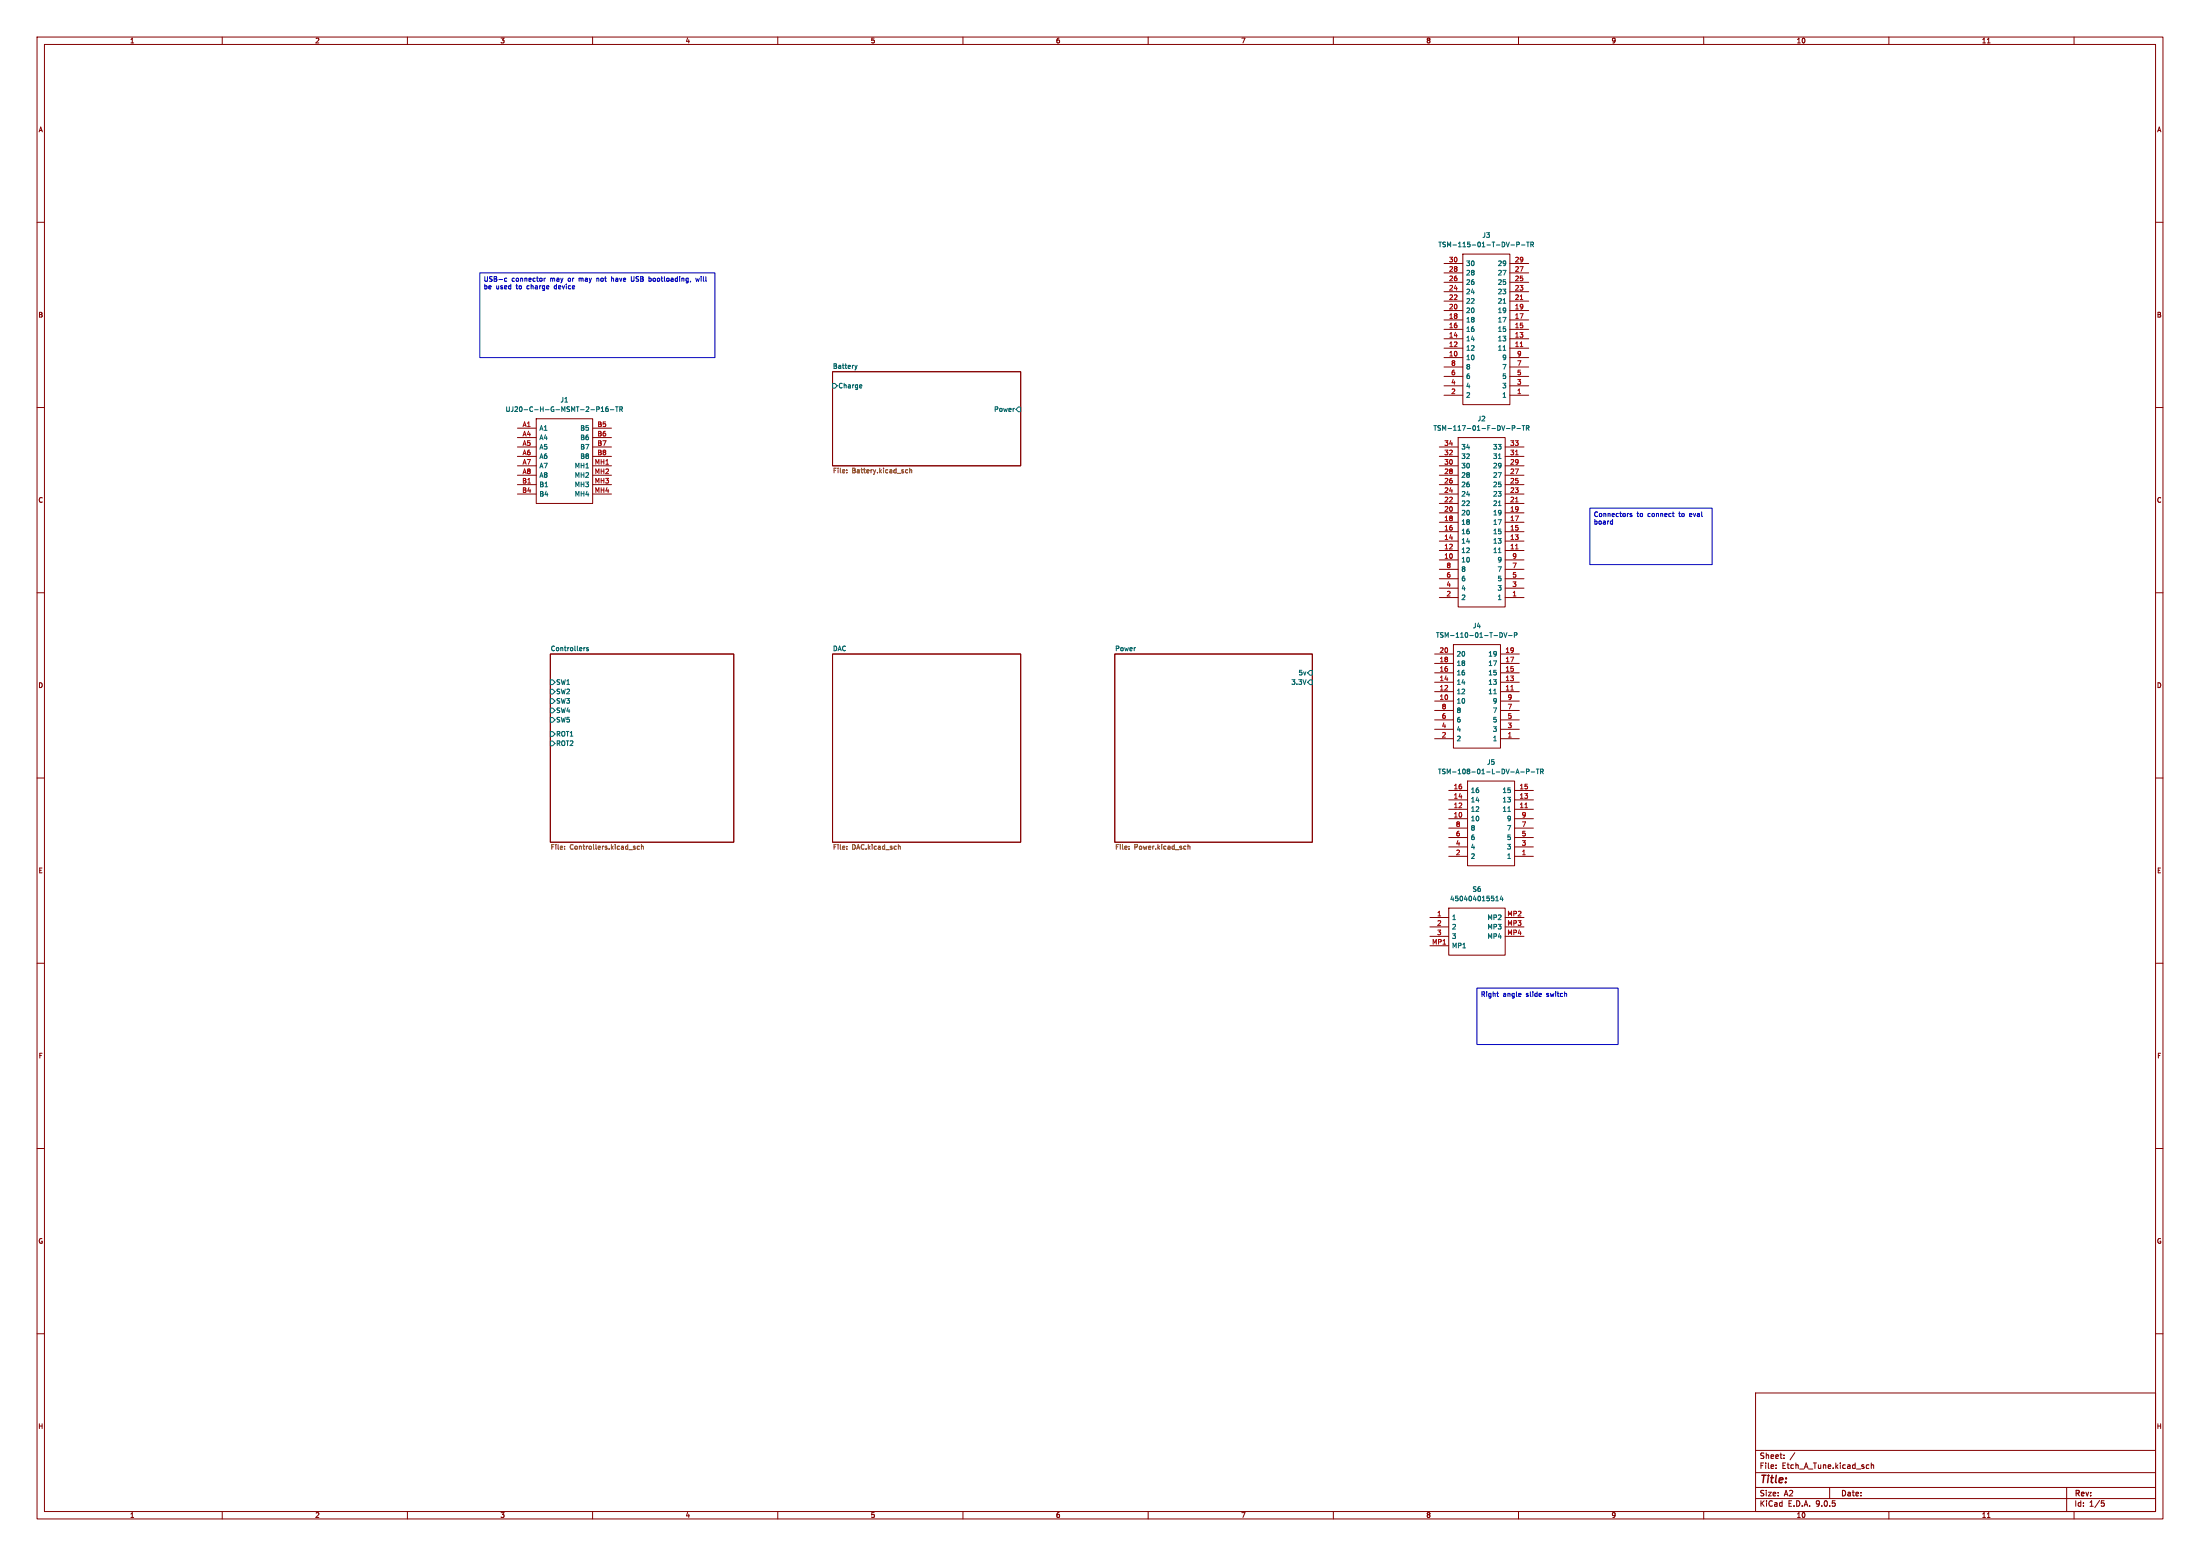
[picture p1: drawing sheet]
<svg xmlns="http://www.w3.org/2000/svg" width="594mm" height="420mm" viewBox="0 0 594 420" stroke-linecap="round" stroke-linejoin="round" font-family="sans-serif">
<g fill="none" stroke="#840000" stroke-width=".27">
<path d="M10 10h574v400h-574zM12 12h570v396h-570zM60 10v2M110 10v2M160 10v2M210 10v2M260 10v2M310 10v2M360 10v2M410 10v2M460 10v2M510 10v2"/>
<path d="M536.6 11.6h.7M560 10v2M10 60h2M389.9 71.1h5.1M389.9 73.7h5.1M389.9 76.2h5.1M389.9 78.7h5.1M395 68.6h12.7v40.6h-12.7zM407.7 71.1h5M407.7 73.7h5M407.7 76.2h5M407.7 78.7h5"/>
<path d="M582 60h2M389.9 81.3h5.1M389.9 83.8h5.1M389.9 86.4h5.1M389.9 88.9h5.1M389.9 91.4h5.1M389.9 94h5.1M389.9 96.5h5.1M389.9 99.1h5.1M407.7 81.3h5M407.7 83.8h5M407.7 86.4h5"/>
<path d="M407.7 88.9h5M407.7 91.4h5M407.7 94h5M407.7 96.5h5M407.7 99.1h5M10 110h2M139.7 115.6h5.1M139.7 118.1h5.1M144.8 113h15.2v22.9h-15.2zM160 115.6h5.1M160 118.1h5.1M224.8 100.3h50.8v25.4h-50.8z"/>
<path d="M389.9 101.6h5.1M389.9 104.1h5.1M389.9 106.7h5.1M393.7 118.1h12.7v45.7h-12.7zM407.7 101.6h5M407.7 104.1h5M407.7 106.7h5M582 110h2M139.7 120.7h5.1M139.7 123.2h5.1M139.7 125.7h5.1M139.7 128.3h5.1"/>
<path d="M139.7 130.8h5.1M139.7 133.4h5.1M160 120.7h5.1M160 123.2h5.1M160 125.7h5.1M160 128.3h5.1M160 130.8h5.1M160 133.4h5.1M388.6 120.7h5.1M388.6 123.2h5.1M388.6 125.7h5.1M388.6 128.3h5.1"/>
<path d="M388.6 130.8h5.1M388.6 133.4h5.1M388.6 135.9h5.1M388.6 138.4h5.1M406.4 120.7h5.1M406.4 123.2h5.1M406.4 125.7h5.1M406.4 128.3h5.1M406.4 130.8h5.1M406.4 133.4h5.1M406.4 135.9h5.1M406.4 138.4h5.1"/>
<path d="M388.6 141h5.1M388.6 143.5h5.1M388.6 146.1h5.1M388.6 148.6h5.1M388.6 151.1h5.1M388.6 153.7h5.1M388.6 156.2h5.1M388.6 158.8h5.1M406.4 141h5.1M406.4 143.5h5.1M406.4 146.1h5.1M406.4 148.6h5.1"/>
<path d="M406.4 151.1h5.1M406.4 153.7h5.1M406.4 156.2h5.1M406.4 158.8h5.1M10 160h2M148.6 176.5h49.5v50.8h-49.5zM224.8 176.5h50.8v50.8h-50.8zM301 176.5h53.3v50.8h-53.3zM387.3 176.5h5.1M387.3 179.1h5.1M388.6 161.3h5.1M392.4 174h12.7v27.9h-12.7z"/>
<path d="M405.1 176.5h5.1M405.1 179.1h5.1M406.4 161.3h5.1M582 160h2M387.3 181.6h5.1M387.3 184.2h5.1M387.3 186.7h5.1M387.3 189.2h5.1M387.3 191.8h5.1M387.3 194.3h5.1M387.3 196.9h5.1M387.3 199.4h5.1"/>
<path d="M405.1 181.6h5.1M405.1 184.2h5.1M405.1 186.7h5.1M405.1 189.2h5.1M405.1 191.8h5.1M405.1 194.3h5.1M405.1 196.9h5.1M405.1 199.4h5.1M10 210h2M391.2 213.4h5M391.2 215.9h5M391.2 218.4h5"/>
<path d="M396.2 210.8h12.7v22.9h-12.7zM408.9 213.4h5.1M408.9 215.9h5.1M408.9 218.4h5.1M582 210h2M391.2 221h5M391.2 223.5h5M391.2 226.1h5M391.2 228.6h5M391.2 231.1h5M408.9 221h5.1M408.9 223.5h5.1"/>
<path d="M408.9 226.1h5.1M408.9 228.6h5.1M408.9 231.1h5.1M386.1 247.7h5.1M386.1 250.2h5.1M386.1 252.7h5.1M386.1 255.3h5.1M391.2 245.1h15.2v12.7h-15.2zM406.4 247.7h5.1M406.4 250.2h5.1M406.4 252.7h5.1M10 260h2"/>
<path d="M582 260h2M10 310h2M582 310h2M10 360h2M474 376h108v32h-108zM582 360h2M474 397.5h108M474 391.5h108M479.5 396.2v.2M479.5 395.4v.2M481.7 393.5v.2M481.7 392.7v.2"/>
<path d="M484.6 392.1l-1.3 1.9M504.2 395.4h.4M504.6 396.3l-.4 .1M505.2 395.5l.6-.1 .1 1M505.2 394.9v1.5M60 408v2M110 408v2M160 408v2M210 408v2M260 408v2M310 408v2M360 408v2"/>
<path d="M410 408v2M460 408v2M474 404.5h108M474 401.5h108M494 401.5v3M510 408v2M536.6 409.6h.7M558 401.5v6.5M560 408v2M567.4 405.1h.7M567.5 405.6h.4l.3 .3-.2 .6-.5 .1"/>
</g>
<g fill="none" stroke="#006464" stroke-width=".27">
<path d="M407.9 66.1h1M409.5 66h.6l.1-.5-.7-.2v1.3M410.8 66.1h1M412.2 65.3h.7M412.5 65.3v1.3M413.3 66h.6l.1-.5-.7-.2v1.3M413.6 66l.5 .6M230.8 98.6l.3 .9M231.1 99.5l-.2 .3M231.4 98.6l-.3 .9M405.8 81.9h.8M405.8 94.6h.8"/>
<path d="M161.1 110.5l.6-.1 .1-.5-.7-.1v1.3M162.3 111.1h.7M162.3 110.2l.4-.4v1.3M164.1 109.8l-.5 .3-.1 .7 .3 .3 .4-.2-.1-.6h-.3l-.3 .2M164.8 110.6h1M166.2 109.8h.7M166.6 109.8v1.3M167.3 110.5l.6-.1 .1-.5-.7-.1v1.3M167.6 110.5l.5 .6M224.8 103.5h.6l.7 .6-.7 .7h-.6zM232.5 103.9l.2 .3-.6 .1M232.6 104.7h-.1"/>
<path d="M275 109.9h.6v1.2h-.6l-.7-.6zM406.7 115.7h1M408.3 115.5h.6l.1-.5-.7-.1v1.2M409.6 115.7h.9M411 114.9h.7M411.3 114.9v1.2M412.1 115.5h.6l.1-.5-.7-.1v1.2M412.4 115.5l.4 .6M404.6 123.8h.7M404.6 136.5h.7M404.6 149.2h.7M158 174.8l-.4 .3"/>
<path d="M158.8 174.9l-.4 .1 .4 .3v.3h-.4M404.9 170.8a.64 .64 0 0 1 .8 .6 .64 .64 0 0 1-.8 .6zM406 170.8l.5 1.2 .4-1.2M407.3 171.5h1M408.9 171.4h.6v-.5l-.6-.1v1.2M148.6 188.6h.6l.7 .6-.7 .7h-.6zM148.6 191.1h.6l.7 .7-.7 .6h-.6zM148.6 193.7h.6l.7 .6-.7 .6h-.6zM148.6 197.5h.6l.7 .6-.7 .7h-.6zM148.6 186.1h.6l.7 .6-.7 .6h-.6zM148.6 183.5h.6l.7 .7-.7 .6h-.6zM353.7 181h.6v1.2h-.6l-.6-.6z"/>
<path d="M353.7 183.5h.6v1.3h-.6l-.6-.6zM403.3 187.3h.7M148.6 200h.6l.7 .7-.7 .6h-.6zM407.1 219h.7M409.3 208.9l.4-1.3 .4 1.3M409.4 208.5h.6M410.6 208.4h.9M412.1 208.3l.6-.1 .1-.5-.7-.1v1.3M413.4 208.4h1M414.8 207.6h.7M415.2 207.6v1.3M416 208.3l.6-.1v-.5l-.6-.1v1.3"/>
<path d="M416.3 208.3l.4 .6M403.9 243.1h.7M403.9 242.2l.3-.3v1.2M405.4 241.8l-.3 .9h.8M405.7 242.3v.8"/>
</g>
<g fill="none" stroke="#725600" stroke-width=".27">
<path d="M228.6 126.9v.1M228.6 127.5v.1M245.1 126.9l-.4-.1-.2 .2 .1 .6h.5M245.6 126.9h.5l.1 .7M245.6 126.4v1.2M152.4 229.1v.1M152.4 228.5v.1M171.2 228.4l.3 .1M171.2 228.8l.3 .3-.4 .1M172.6 228.5l-.3-.1-.3 .2 .2 .6h.4M173.2 228.5h.5v.7M173.2 228v1.2"/>
<path d="M228.6 229.1v.1M228.6 228.5v.1M242.5 228.5h.5l.1 .7M304.8 229.1v.1M304.8 228.5v.1M320.1 228.4l.1 .1M320.2 229.2h-.1M320.7 228v1.2M320.7 228.5h.5l.1 .7"/>
</g>
<path d="M410.5 80.9h.7M410.5 93.6h.7M409.2 122.8h.7M409.2 135.5h.7M409.2 148.2h.7M407.9 186.3h.7M411.7 218h.7" fill="none" stroke="#a90000" stroke-width=".27"/>
<g fill="none" stroke="#0000c2" stroke-width=".27">
<path d="M129.5 73.7h63.5v22.8h-63.5zM136.8 75.1h-.3l-.3 .2 .1 .6h.5M146.9 75.1v.8M147.3 75.1l-.4 .2M161.1 75.1v.8M161.3 75.1l-.2 .1M165.1 74.7v1.2M165.5 75.1l-.4 .1M170.4 74.7l.1 1.1 .6 .1M175.6 75.1l.2 .2-.2 .6M187.9 75.1l.2 .8 .2-.6 .3 .6 .2-.8M429.3 137.2h33v15.2h-33z"/>
<path d="M440.6 138.6l-.5 .2 .5 .3v.3h-.5M451.5 138.6h.5M451.8 139.4h.2M435 140.6l.4 .1M435.4 140.2v1.3M435.4 141.4l-.4 .1M398.8 266.7h38.1v15.2h-38.1zM404.1 268.1h.5M404.4 268.9l.2 .1"/>
</g>
<text font-size="2.8" fill="#840000" x="475" y="400.9">Title:</text>
<g font-size="2.1" fill="#840000">
<text x="475" y="394">Sheet:</text>
<text x="475" y="396.7">File:</text>
<text x="481.1" y="396.7">Etch_A_Tune.kicad_sch</text>
<text x="475" y="406.9">KiCad</text>
<text x="475" y="404.1">Size:</text>
<text x="481.7" y="404.1">A2</text>
<text x="482.7" y="406.9">E.D.A.</text>
<text x="490.3" y="406.9">9.0.5</text>
<text x="497" y="404.1">Date:</text>
<text x="560" y="404.3">Rev:</text>
<text x="560" y="406.9">Id:</text>
<text x="564.1" y="406.9">1/5</text>
</g>
<g font-size="1.8" fill="#840000">
<text x="35" y="11.9">1</text>
<text x="85" y="11.9">2</text>
<text x="135" y="11.9">3</text>
<text x="185" y="11.9">4</text>
<text x="235" y="11.9">5</text>
<text x="285" y="11.9">6</text>
<text x="335" y="11.9">7</text>
<text x="385" y="11.9">8</text>
<text x="435" y="11.9">9</text>
<text x="485" y="11.9">10</text>
<text x="535" y="11.9">11</text>
<text x="10.3" y="35.9">A</text>
<text x="582.3" y="35.9">A</text>
<text x="10.3" y="85.9">B</text>
<text x="582.3" y="85.9">B</text>
<text x="10.3" y="135.9">C</text>
<text x="582.3" y="135.9">C</text>
<text x="10.3" y="185.9">D</text>
<text x="582.3" y="185.9">D</text>
<text x="10.3" y="235.9">E</text>
<text x="582.3" y="235.9">E</text>
<text x="10.3" y="285.9">F</text>
<text x="582.3" y="285.9">F</text>
<text x="10.3" y="335.9">G</text>
<text x="582.3" y="335.9">G</text>
<text x="10.2" y="385.9">H</text>
<text x="582.2" y="385.9">H</text>
<text x="35" y="409.9">1</text>
<text x="85" y="409.9">2</text>
<text x="135" y="409.9">3</text>
<text x="185" y="409.9">4</text>
<text x="235" y="409.9">5</text>
<text x="285" y="409.9">6</text>
<text x="335" y="409.9">7</text>
<text x="385" y="409.9">8</text>
<text x="435" y="409.9">9</text>
<text x="485" y="409.9">10</text>
<text x="535" y="409.9">11</text>
</g>
<g font-size="1.8" fill="#006464">
<text x="400.1" y="64.4">J3</text>
<text x="388.2" y="66.9">TSM-115-01-T-DV-P-TR</text>
<text x="395.7" y="72">30</text>
<text x="404.3" y="72">29</text>
<text x="395.7" y="74.5">28</text>
<text x="395.7" y="77.1">26</text>
<text x="404.3" y="74.5">27</text>
<text x="404.3" y="77.1">25</text>
<text x="395.7" y="79.6">24</text>
<text x="395.7" y="82.1">22</text>
<text x="404.3" y="79.6">23</text>
<text x="404.3" y="82.1">21</text>
<text x="395.7" y="84.7">20</text>
<text x="395.7" y="87.2">18</text>
<text x="395.7" y="89.8">16</text>
<text x="404.3" y="84.7">19</text>
<text x="404.3" y="87.2">17</text>
<text x="404.3" y="89.8">15</text>
<text x="395.7" y="92.3">14</text>
<text x="395.7" y="94.8">12</text>
<text x="404.3" y="92.3">13</text>
<text x="404.3" y="94.8">11</text>
<text x="224.8" y="99.6">Battery</text>
<text x="395.7" y="97.4">10</text>
<text x="395.7" y="99.9">8</text>
<text x="405.5" y="97.4">9</text>
<text x="405.5" y="99.9">7</text>
<text x="226.3" y="105">Charge</text>
<text x="395.7" y="102.5">6</text>
<text x="395.7" y="105">4</text>
<text x="395.7" y="107.5">2</text>
<text x="405.5" y="102.5">5</text>
<text x="405.5" y="105">3</text>
<text x="405.5" y="107.5">1</text>
<text x="136.4" y="111.4">UJ20-C-H-G-MSMT-2-P16-TR</text>
<text x="151.2" y="108.8">J1</text>
<text x="268.3" y="111.4">Power</text>
<text x="398.9" y="113.9">J2</text>
<text x="145.5" y="116.4">A1</text>
<text x="145.5" y="119">A4</text>
<text x="156.6" y="116.4">B5</text>
<text x="156.6" y="119">B6</text>
<text x="386.9" y="116.4">TSM-117-01-F-DV-P-TR</text>
<text x="145.5" y="121.5">A5</text>
<text x="145.5" y="124.1">A6</text>
<text x="156.6" y="121.5">B7</text>
<text x="156.6" y="124.1">B8</text>
<text x="394.5" y="121.5">34</text>
<text x="394.5" y="124.1">32</text>
<text x="403" y="121.5">33</text>
<text x="403" y="124.1">31</text>
<text x="145.5" y="126.6">A7</text>
<text x="145.5" y="129.1">A8</text>
<text x="145.5" y="131.7">B1</text>
<text x="155.1" y="126.6">MH1</text>
<text x="155.1" y="129.1">MH2</text>
<text x="155.1" y="131.7">MH3</text>
<text x="394.5" y="126.6">30</text>
<text x="394.5" y="129.1">28</text>
<text x="394.5" y="131.7">26</text>
<text x="403" y="126.6">29</text>
<text x="403" y="129.1">27</text>
<text x="403" y="131.7">25</text>
<text x="145.5" y="134.2">B4</text>
<text x="155.1" y="134.2">MH4</text>
<text x="394.5" y="134.2">24</text>
<text x="394.5" y="136.8">22</text>
<text x="403" y="134.2">23</text>
<text x="403" y="136.8">21</text>
<text x="394.5" y="139.3">20</text>
<text x="394.5" y="141.8">18</text>
<text x="403" y="139.3">19</text>
<text x="403" y="141.8">17</text>
<text x="394.5" y="144.4">16</text>
<text x="394.5" y="146.9">14</text>
<text x="394.5" y="149.5">12</text>
<text x="403" y="144.4">15</text>
<text x="403" y="146.9">13</text>
<text x="403" y="149.5">11</text>
<text x="394.5" y="152">10</text>
<text x="394.5" y="154.5">8</text>
<text x="404.2" y="152">9</text>
<text x="404.2" y="154.5">7</text>
<text x="394.5" y="157.1">6</text>
<text x="394.5" y="159.6">4</text>
<text x="404.2" y="157.1">5</text>
<text x="404.2" y="159.6">3</text>
<text x="394.5" y="162.2">2</text>
<text x="404.2" y="162.2">1</text>
<text x="387.6" y="172.3">TSM-110-01-T-DV-P</text>
<text x="397.6" y="169.8">J4</text>
<text x="148.6" y="175.8">Controllers</text>
<text x="224.8" y="175.8">DAC</text>
<text x="301" y="175.8">Power</text>
<text x="393.2" y="177.4">20</text>
<text x="393.2" y="179.9">18</text>
<text x="401.7" y="177.4">19</text>
<text x="401.7" y="179.9">17</text>
<text x="150.1" y="185">SW1</text>
<text x="348.6" y="185">3.3V</text>
<text x="350.5" y="182.5">5v</text>
<text x="393.2" y="182.5">16</text>
<text x="393.2" y="185">14</text>
<text x="401.7" y="182.5">15</text>
<text x="401.7" y="185">13</text>
<text x="150.1" y="190.1">SW3</text>
<text x="150.1" y="187.6">SW2</text>
<text x="393.2" y="187.6">12</text>
<text x="393.2" y="190.1">10</text>
<text x="401.7" y="187.6">11</text>
<text x="403" y="190.1">9</text>
<text x="150.1" y="192.6">SW4</text>
<text x="150.1" y="195.2">SW5</text>
<text x="393.2" y="192.6">8</text>
<text x="393.2" y="195.2">6</text>
<text x="393.2" y="197.7">4</text>
<text x="403" y="192.6">7</text>
<text x="403" y="195.2">5</text>
<text x="403" y="197.7">3</text>
<text x="150.1" y="201.5">ROT2</text>
<text x="150.1" y="199">ROT1</text>
<text x="393.2" y="200.3">2</text>
<text x="403" y="200.3">1</text>
<text x="388.2" y="209.1">TSM-108-01-L-DV-A-P-TR</text>
<text x="401.4" y="206.6">J5</text>
<text x="397" y="214.2">16</text>
<text x="405.6" y="214.2">15</text>
<text x="397" y="216.8">14</text>
<text x="397" y="219.3">12</text>
<text x="397" y="221.8">10</text>
<text x="405.6" y="216.8">13</text>
<text x="405.6" y="219.3">11</text>
<text x="406.8" y="221.8">9</text>
<text x="397" y="224.4">8</text>
<text x="397" y="226.9">6</text>
<text x="406.8" y="224.4">7</text>
<text x="406.8" y="226.9">5</text>
<text x="397" y="229.5">4</text>
<text x="397" y="232">2</text>
<text x="406.8" y="229.5">3</text>
<text x="406.8" y="232">1</text>
<text x="391.4" y="243.4">450404015514</text>
<text x="397.5" y="240.9">S6</text>
<text x="391.9" y="248.5">1</text>
<text x="391.9" y="251.1">2</text>
<text x="401.5" y="248.5">MP2</text>
<text x="401.5" y="251.1">MP3</text>
<text x="391.9" y="253.6">3</text>
<text x="391.9" y="256.1">MP1</text>
<text x="401.5" y="253.6">MP4</text>
</g>
<g font-size="1.8" fill="#a90000">
<text x="391.1" y="70.9">30</text>
<text x="408.9" y="70.9">29</text>
<text x="391.1" y="73.4">28</text>
<text x="391.1" y="75.9">26</text>
<text x="408.9" y="73.4">27</text>
<text x="408.9" y="75.9">25</text>
<text x="391.1" y="78.5">24</text>
<text x="391.1" y="81">22</text>
<text x="391.1" y="83.6">20</text>
<text x="408.9" y="78.5">23</text>
<text x="408.9" y="81">21</text>
<text x="408.9" y="83.6">19</text>
<text x="391.1" y="86.1">18</text>
<text x="391.1" y="88.6">16</text>
<text x="408.9" y="86.1">17</text>
<text x="408.9" y="88.6">15</text>
<text x="391.1" y="91.2">14</text>
<text x="391.1" y="93.7">12</text>
<text x="408.9" y="91.2">13</text>
<text x="408.9" y="93.7">11</text>
<text x="391.1" y="96.3">10</text>
<text x="391.7" y="98.8">8</text>
<text x="391.7" y="101.3">6</text>
<text x="409.5" y="96.3">9</text>
<text x="409.5" y="98.8">7</text>
<text x="409.5" y="101.3">5</text>
<text x="391.7" y="103.9">4</text>
<text x="391.7" y="106.4">2</text>
<text x="409.5" y="103.9">3</text>
<text x="409.5" y="106.4">1</text>
<text x="141" y="115.3">A1</text>
<text x="141" y="117.9">A4</text>
<text x="161.2" y="115.3">B5</text>
<text x="161.2" y="117.9">B6</text>
<text x="141" y="120.4">A5</text>
<text x="141" y="122.9">A6</text>
<text x="141" y="125.5">A7</text>
<text x="160.5" y="125.5">MH1</text>
<text x="161.2" y="120.4">B7</text>
<text x="161.2" y="122.9">B8</text>
<text x="389.8" y="120.4">34</text>
<text x="389.8" y="122.9">32</text>
<text x="389.8" y="125.5">30</text>
<text x="407.6" y="120.4">33</text>
<text x="407.6" y="122.9">31</text>
<text x="407.6" y="125.5">29</text>
<text x="140.9" y="130.6">B1</text>
<text x="141" y="128">A8</text>
<text x="160.5" y="128">MH2</text>
<text x="160.5" y="130.6">MH3</text>
<text x="389.8" y="128">28</text>
<text x="389.8" y="130.6">26</text>
<text x="407.6" y="128">27</text>
<text x="407.6" y="130.6">25</text>
<text x="140.9" y="133.1">B4</text>
<text x="160.5" y="133.1">MH4</text>
<text x="389.8" y="133.1">24</text>
<text x="389.8" y="135.6">22</text>
<text x="407.6" y="133.1">23</text>
<text x="407.6" y="135.6">21</text>
<text x="389.8" y="138.2">20</text>
<text x="389.8" y="140.7">18</text>
<text x="389.8" y="143.3">16</text>
<text x="407.6" y="138.2">19</text>
<text x="407.6" y="140.7">17</text>
<text x="407.6" y="143.3">15</text>
<text x="389.8" y="145.8">14</text>
<text x="389.8" y="148.3">12</text>
<text x="407.6" y="145.8">13</text>
<text x="407.6" y="148.3">11</text>
<text x="389.8" y="150.9">10</text>
<text x="390.5" y="153.4">8</text>
<text x="390.5" y="156">6</text>
<text x="408.2" y="150.9">9</text>
<text x="408.2" y="153.4">7</text>
<text x="408.2" y="156">5</text>
<text x="390.5" y="158.5">4</text>
<text x="390.5" y="161">2</text>
<text x="408.2" y="158.5">3</text>
<text x="408.2" y="161">1</text>
<text x="388.6" y="176.3">20</text>
<text x="388.6" y="178.8">18</text>
<text x="406.4" y="176.3">19</text>
<text x="406.4" y="178.8">17</text>
<text x="388.6" y="181.4">16</text>
<text x="388.6" y="183.9">14</text>
<text x="406.4" y="181.4">15</text>
<text x="406.4" y="183.9">13</text>
<text x="388.6" y="186.4">12</text>
<text x="388.6" y="189">10</text>
<text x="389.2" y="191.5">8</text>
<text x="406.4" y="186.4">11</text>
<text x="407" y="189">9</text>
<text x="407" y="191.5">7</text>
<text x="389.2" y="194.1">6</text>
<text x="389.2" y="196.6">4</text>
<text x="407" y="194.1">5</text>
<text x="407" y="196.6">3</text>
<text x="389.2" y="199.1">2</text>
<text x="407" y="199.1">1</text>
<text x="392.4" y="213.1">16</text>
<text x="392.4" y="215.6">14</text>
<text x="410.2" y="213.1">15</text>
<text x="410.2" y="215.6">13</text>
<text x="392.4" y="218.2">12</text>
<text x="392.4" y="220.7">10</text>
<text x="410.2" y="218.2">11</text>
<text x="410.8" y="220.7">9</text>
<text x="393" y="223.3">8</text>
<text x="393" y="225.8">6</text>
<text x="410.8" y="223.3">7</text>
<text x="410.8" y="225.8">5</text>
<text x="393" y="228.3">4</text>
<text x="393" y="230.9">2</text>
<text x="410.8" y="228.3">3</text>
<text x="410.8" y="230.9">1</text>
<text x="387.9" y="247.4">1</text>
<text x="387.9" y="249.9">2</text>
<text x="406.9" y="247.4">MP2</text>
<text x="406.9" y="249.9">MP3</text>
<text x="386.6" y="255">MP1</text>
<text x="387.9" y="252.5">3</text>
<text x="406.9" y="252.5">MP4</text>
</g>
<g font-size="1.8" fill="#0000c2">
<text x="130.5" y="76.3">USB-c</text>
<text x="138.1" y="76.3">connector</text>
<text x="148.7" y="76.3">may</text>
<text x="153.7" y="76.3">or</text>
<text x="156.8" y="76.3">may</text>
<text x="161.7" y="76.3">not</text>
<text x="165.9" y="76.3">have</text>
<text x="171.5" y="76.3">USB</text>
<text x="176.4" y="76.3">bootloading,</text>
<text x="189.4" y="76.3">will</text>
<text x="130.5" y="78.4">be</text>
<text x="133.9" y="78.4">used</text>
<text x="139.5" y="78.4">to</text>
<text x="142.5" y="78.4">charge</text>
<text x="150.1" y="78.4">device</text>
<text x="430.2" y="139.8">Connectors</text>
<text x="430.2" y="141.9">board</text>
<text x="442" y="139.8">to</text>
<text x="445" y="139.8">connect</text>
<text x="453.6" y="139.8">to</text>
<text x="456.7" y="139.8">eval</text>
<text x="399.7" y="269.4">Right</text>
<text x="405.8" y="269.4">angle</text>
<text x="412.2" y="269.4">slide</text>
<text x="417.9" y="269.4">switch</text>
</g>
<g font-size="1.8" fill="#725600">
<text x="224.8" y="128">File:</text>
<text x="230" y="128">Battery.kicad_sch</text>
<text x="148.6" y="229.6">File:</text>
<text x="153.8" y="229.6">Controllers.kicad_sch</text>
<text x="224.8" y="229.6">File:</text>
<text x="230" y="229.6">DAC.kicad_sch</text>
<text x="301" y="229.6">File:</text>
<text x="306.2" y="229.6">Power.kicad_sch</text>
</g>
</svg>
